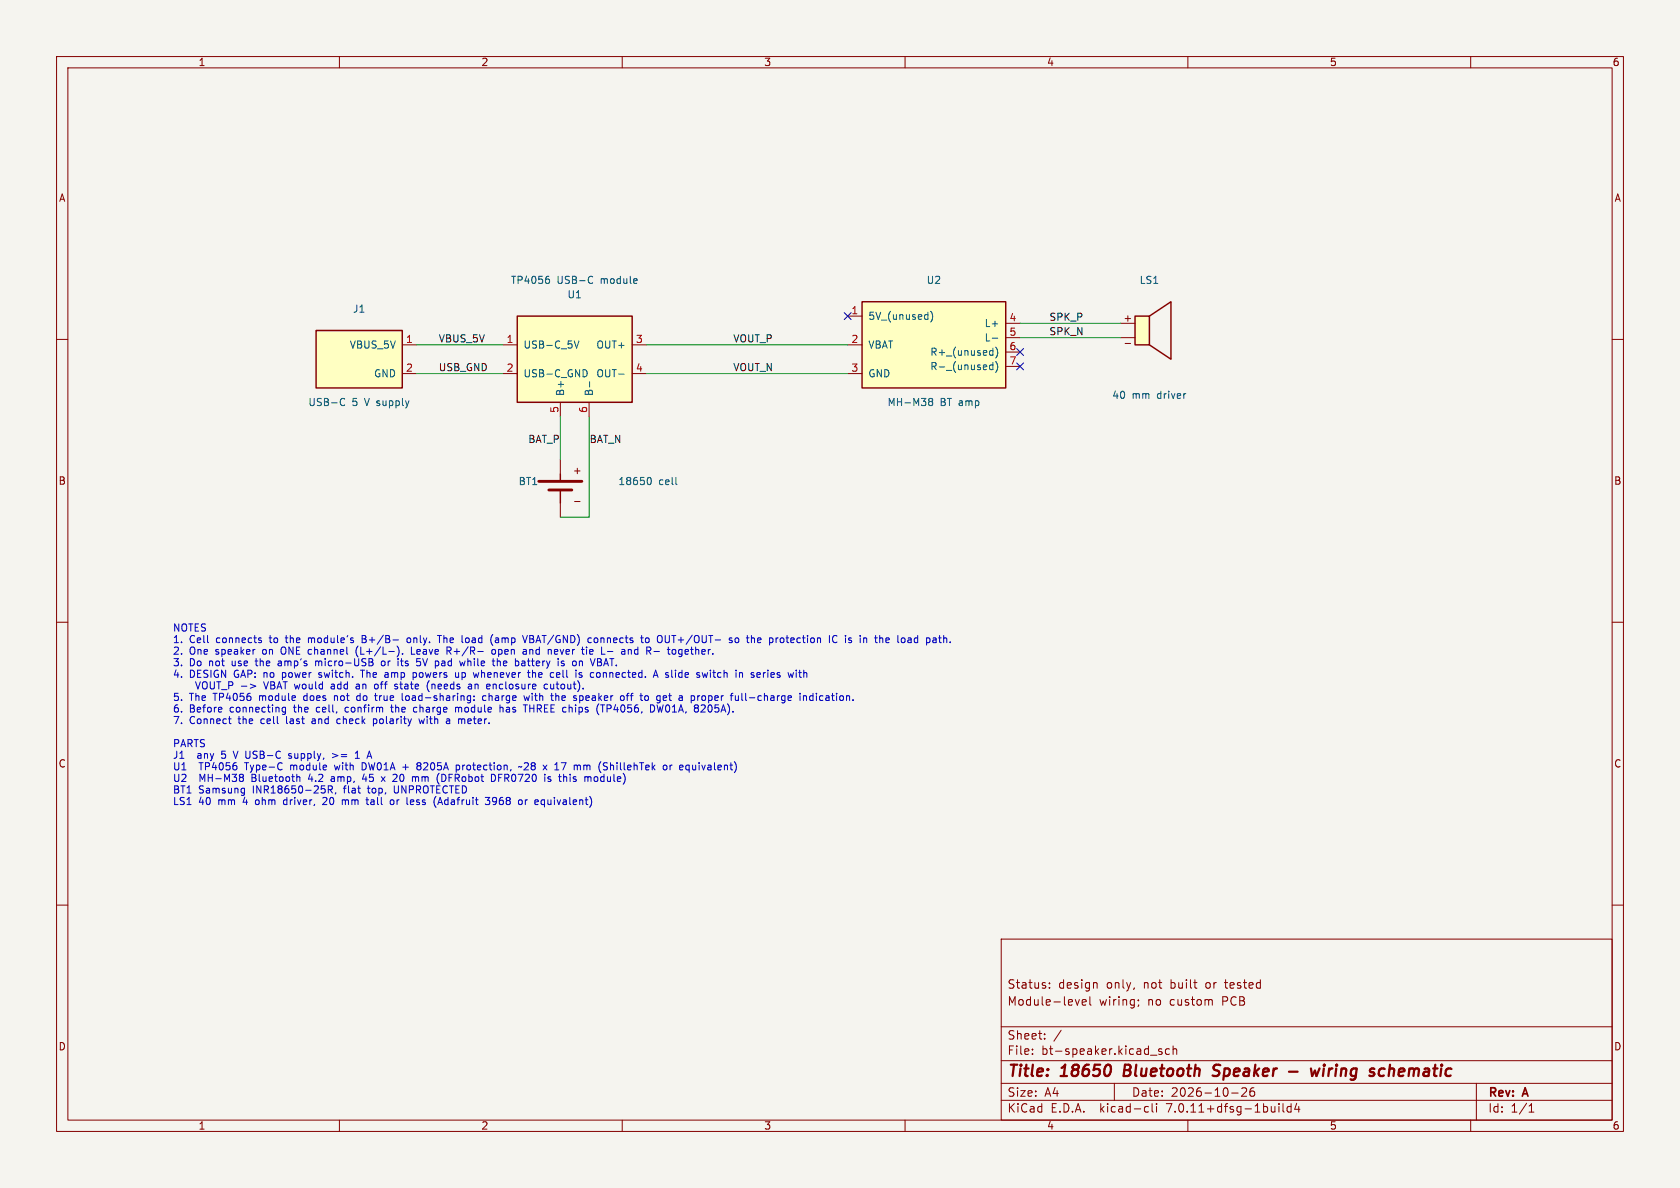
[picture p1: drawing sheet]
<svg xmlns="http://www.w3.org/2000/svg" width="297mm" height="210mm" viewBox="0 0 297 210" stroke-linecap="round" stroke-linejoin="round" font-family="sans-serif">
<path d="M0 0h297v210h-297z" fill="#f5f4ef" stroke="#f5f4ef" stroke-width=".18"/>
<g fill="none" stroke="#840000" stroke-width=".18">
<path d="M10 10h277v190h-277zM12 12h273v186h-273zM60 10v2M110 10v2M160 10v2M210 10v2M260 10v2M10 60h2M149.9 55.9h2.5M177.8 57.2h2.5M177.8 59.7h2.5M198.1 57.2h2.6"/>
<path d="M198.1 59.7h2.6M285 60h2M71.1 61h2.6M71.1 66h2.6M88.9 61h2.5M88.9 66h2.5M99.1 71.1v2.6M104.1 71.1v2.6M111.8 61h2.5M111.8 66h2.5M149.9 61h2.5M149.9 66h2.5"/>
<path d="M177.8 62.2h2.5M177.8 64.8h2.5M198.9 60.7h1M99.1 81.3v2.5M99.1 88.9v2.5M101.6 88.7h.9M10 110h2M285 110h2M10 160h2M285 160h2M177 166h108v32h-108zM185.5 174.6v.1"/>
<path d="M185.5 173.8v.1M190.1 176.7l.4 1 .3-1M191.3 177.2l.7-.1v-.3l-.5-.1-.2 .2 .1 .7h.6M192.7 176.2v1.3l.2 .2M193.7 173.7l.3 .2v.8M201.2 176.8v.1M201.3 177.6l-.1 .3M214.2 176.8l.1 .9M60 198v2M110 198v2M160 198v2M177 194.5h108"/>
<path d="M177 191.5h108M177 187.5h108M177 181.5h108M182.5 186.3v.1M182.5 185.5v.1M184.7 183.6v.1M184.7 182.8v.1M187.6 182.1l-1.3 2M197 191.5v3M202.6 195.6l.4 .1M203 196.5l-.4 .1M203.4 186.5h1.1"/>
<path d="M203.7 195.1v1.3l.2 .2M204.5 195.1v.1M204.5 195.6v1M205.4 185.5l-.4-.1-.2 .2 .1 .2 .5 .2v.3h-.6M206.7 185.5l-.4-.1-.3 .3v.4l.2 .2h.5M207.4 185.5l.2-.1 .4 .1v.9M207.4 184.9v1.5M210 198v2M217.7 193.2h1.2M220.3 192.4v.5l-.8 .9h.9M221.2 192.4a1.17 1.17 0 0 0-.1 1.3h.6l.1-.5-.3-.3h-.3l-.2 .3M226.1 195.1v.1"/>
<path d="M226.1 195.6v1M226.8 195.1v1.3l.2 .2M228.2 195.7l-.4-.1-.3 .3v.4l.2 .2h.5M228.2 195.1v1.5M229.2 195l-.3 1.1h.9M229.6 195.6v1M260 198v2M261 191.5v6.5M270.3 196.6h.9M270.3 195.5l.4-.4v1.5"/>
</g>
<path d="M198.9 188.2l-.3 2h.8M215.4 190a.85 .85 0 0 1-1 .1M215.5 188.2l-.7 .1a.46 .46 0 0 0-.3 .5 .46 .46 0 0 0 .4 .4l.5 .2M227.9 189.4h1.5M231.8 188.9l.2 1.3 .5-.9 .2 .9 .6-1.3M234 188.9l-.1 1.3M234.1 188.2v.2M234.1 188.2l-.1 .1 .1 .1M234.1 188.2l.1 .1-.1 .1M244.2 188.9l.6 .1M244.6 190.1l-.5 .1" fill="none" stroke="#840000" stroke-width=".4"/>
<g fill="#ffffc2" stroke="#ffffc2" stroke-width=".18">
<path d="M200.7 55.9h2.5v5.1h-2.5z"/>
<path d="M91.4 55.9h20.4v15.2h-20.4z"/>
<path d="M55.9 58.4h15.2v10.2h-15.2z"/>
<path d="M152.4 53.3h25.4v15.3h-25.4z"/>
</g>
<path d="M55.9 58.4h15.2v10.2h-15.2zM91.4 55.9h20.4v15.2h-20.4zM152.4 53.3h25.4v15.3h-25.4zM200.7 55.9h2.5v5.1h-2.5zM203.2 55.9l3.8-2.6v10.2l-3.8-2.5M99.1 83.8v1.3M99.1 86.6v2.3" fill="none" stroke="#840000" stroke-width=".25"/>
<g fill="none" stroke="#006464" stroke-width=".18">
<path d="M96.8 48.8h.2M96.9 49.3l.3 .3v.3l-.3 .2M104.4 48.8l.4 .2M104.8 50l-.4 .1M164.5 55a1.46 1.46 0 0 1 0 1.9M175.4 59.8h1M60.4 70.5l.3-.1 .2 .2M60.9 71.6l-.2 .1-.3-.1M101.5 60.3l.4 1.2 .5-1.2M103.4 65.3a.68 .68 0 0 1 .4 .7 .68 .68 0 0 1-.4 .6M104.2 67.5v.9M109.4 66.1h.9"/>
<path d="M164.4 71l-.2 .2v.4l.2 .1 .4-.1 .1-.1v-.3l-.3-.2M164.4 71l-.2-.3 .2-.3h.2l.3 .3-.3 .3M164.4 71h.2M175.1 62.7h.4M175.1 62h.4M175.5 61.5v1.3M175.5 64.1v1.2M175.5 64.6l-.3-.1-.3 .2 .2 .6h.4M176 61.4a1.46 1.46 0 0 1 0 1.9M176 63.9a1.46 1.46 0 0 1 0 1.9M114.6 84.5l.1-.1a.68 .68 0 0 1 .5 .6 .68 .68 0 0 1-.5 .7l-.1-.1M119.6 85.6l.1 .1"/>
</g>
<path d="M95.2 85.1h7.7M97 86.6h4.1" fill="none" stroke="#840000" stroke-width=".51"/>
<g fill="none" stroke="#0000c2" stroke-width=".18">
<path d="M45.9 113.2h.3v.2l-.1 .2h-.3M45.9 112.8h.3M49.3 116.8l-.1 .1M49.3 117.2l-.2 .2 .2 .3M54.5 112.8v.8M54.7 112.8l-.2 .1M55.8 116.8v.9M56.2 116.8l-.4 .2M56.3 119.7h.2M56.5 118.9l-.2 .2 .2 .2M63.3 114.2a1.46 1.46 0 0 0 0 1.9M64 112.9h.4"/>
<path d="M64.1 118.5v1.2M64.4 112.3h-.4v1.3h.5M65.7 117l.3 .3-.1 .3-.7 .1M67.5 117v.6l.2 .1 .3-.1M68.2 118.9l.4 .1M68.6 119.7h-.4M68.6 119.2l-.4 .1M69.5 113.1h.9M70.2 114.2a1.46 1.46 0 0 1 0 1.9M70.4 116.4v.1M70.8 116.8h.5M71 116.4v1.1l.2 .2"/>
<path d="M71.2 115.5v.2M72.5 112.8h-.3l-.3 .2 .1 .5 .2 .1 .3-.1M72.7 114.4v1.3h.6M73 119l.4-.1 .2 .2-.1 .6h-.5M73.8 116.9h.3l.3 .3-.1 .4-.5 .1M77.3 112.3h.8M77.7 112.3v1.3M78.1 117.3v.3M79.3 115l.4 .7M79.7 114.6l-.1 .4h-.6M80.5 118.9l.1 .8h.3l.2-.1M81.1 118.9v.8"/>
<path d="M82.2 116.8l-.2 .9M82.3 113.4l.1 .1 .3 .1M82.7 112.8h-.3l-.1 .2M84.6 118.9l-.2 .8M86.9 113.8l.2 .3M87.1 114.9l.3-.1 .2 .2v.4l-.2 .3-.3-.1-.2-.2zM87.1 112.2l-.2 .2M87.9 116.4v1.3M88 112.8h-.4M88 113.1h-.3l-.2 .2 .1 .2 .4 .1M88.5 117v.7M92.2 117.5l.2 .2 .4-.1"/>
<path d="M92.8 117v.7M92.8 117.2h-.4l-.2 .2M92.9 114.8l.2 .2v.7M93.1 115.6l-.5 .1M93.1 115.1l-.5 .1M93.2 112.3l-.4 1.3M93.6 119.7h.1M93.7 112.9h.4M94.1 112.3h-.4v1.3h.4M94.1 118.5v1.2M98 115l.1 .6 .3 .1M98.4 119.1v.6h.5"/>
<path d="M98.6 115.1l-.6 .1M99 119.2l-.6 .1M99.3 116.9h.4M99.3 117.2l.5 .3-.1 .1-.4 .1M102.4 119h.4M102.4 119.3l.5 .2-.1 .2h-.3M102.9 116.9l.1 .8M103 114.4v1.1M104.2 115v.5l.2 .2M104.4 116.4l.4 1.3 .4-1.3M104.4 112.8h.1M104.5 113.5l-.1 .1"/>
<path d="M104.8 115.1l-.6 .1M105.6 112.8h-.3l-.3 .2 .1 .5 .2 .1 .3-.1M105.6 116.4v1.3M105.9 118.9l.2 .2v.4l-.2 .2M107.1 116.4l-.4 1.3M107.4 115.2h1M111.1 114.9l.2-.1 .3 .1v.8M111.1 114.8v.9M113.3 112.8h.4M113.6 113.6h.1M114.2 112.9l.1-.1 .4 .1 .1 .5-.2 .1-.3 .1-.1-.1zM115.6 115.2h1"/>
<path d="M115.6 119.4h.6M115.9 118.5l.4 1.2M117.7 113.5l.1 .1 .4-.1M117.7 119.7h.1M117.7 119v.3M119.4 114.9l.1 .1-.1 .6M120 116h.4M120.4 114.8l-.3 .1-.1 .1v.5l.4 .2M125.1 118.9l-.2 .8-.3-.6M125.6 118.5v.1M125.6 118.9v.8M129.4 112.8h-.3l-.2 .1 .1 .2 .4 .1v.3h-.5"/>
<path d="M130 112.9l.2-.1 .3 .1 .1 .5-.1 .1-.3 .1-.2-.1zM132.1 112.3v1.1M132.8 119.7h.1M132.8 112.3v1.3M133 118.9l-.2 .2 .2 .2M134 113.5h.5M134 112.8h.5M134.5 113.1l-.6 .1M135.2 118.9h.1M135.7 118.5v.1M137.9 113.4l.3 .2 .3-.1 .1-.1M137.9 113l.3-.2h.3l.1 .2"/>
<path d="M141.2 118.9h.5M141.6 119.7h.1M142.1 119l.2-.1 .3 .1v.7M142.1 118.5v1.2M147.3 113.4l.3 .2 .4-.1M148 112.5l-.4-.2-.3 .2M149.5 112.3v.2M154.6 112.8h.5M154.8 112.3v1.1l.3 .2M161.6 113.4l.3 .2 .3-.1M162.2 112.8h-.3l-.3 .2M162.2 112.3v1.3"/>
<path d="M166.8 112.9l.2-.1h.3l.1 .8M166.8 112.3v1.3M34.6 120.5l.4 1.3M39.2 125.1v.2l-.6 .2M40.6 127.9h.3M41.2 132.8l.4 1.3M42.6 136.9h.2l.2 .2M42.6 137.4h.2M42.8 137.4l.2 .1v.4l-.2 .2h-.2M42.9 139.3l.3 .1M43 137.2l-.2 .2M43.2 139.3v1.1l-.2 .2"/>
<path d="M46.6 120.5l.4 1.3M50.5 125v1.1l-.3 .2-.3-.1M50.5 125.1l-.4-.1-.2 .3 .1 .5h.5M51 134l.4 .1M51.4 133.2l-.4 .2 .1 .2h.3M52.7 137.3l.3 .2v.6M55.3 127.1h-.1M55.3 127.4l-.2 .2 .2 .3M58.3 139.6l.5 .6M58.6 121h.5v.8M58.6 139l-.6-.1v1.3M58.6 139.5l-.6 .1"/>
<path d="M58.7 137.7l-.2 .1 .2 .3M58.7 137.3l-.1 .1M58.8 133.2l.9 .4-.9 .3M59.1 123v.8M59.1 121.2l-.4 .1-.2 .2 .2 .3 .4-.1M59.1 135.3l.3 .8M59.3 123l-.2 .1M59.7 127.1l-.2 .6 .2 .2h.3M59.8 127.1h.2M61.2 125l-.2 .3v.3l.2 .3M62.8 134.1h.7M62.8 133.1l.4-.3v1.3"/>
<path d="M63.1 120.9l.4 .1v.8M63.5 123h-.3l-.1 .2v.5l.4 .1M63.5 121.7l-.4 .1M63.5 121.2l-.4 .1M64 134.8v1.3l.5-.1M64.4 136.8l-.3 .9h.8M65 133.7h.6M65.3 132.8l.4 1.3M66 127.1h.4l.2 .1M66 127.1v1.2M66.2 123h.5M66.4 123.8h.3"/>
<path d="M66.6 127.8l-.2 .1h-.4M67.2 120.9h.5M67.4 137.3l.7 .8M68.1 137.3l-.7 .8M69 125h.5M69.2 124.6v1.1l.3 .2M69.7 138.9v1l.2 .3M70.2 137.2l-.8 .9h.8M70.9 120.5v1.1l.3 .2M71.1 122.6v1l.2 .2M71.2 135.6h1M71.8 123l-.1 .2 .1 .6"/>
<path d="M73.1 137.3l.4 .2M73.2 125.1v.7l.1 .1 .4-.1M73.5 137.5v.6M73.8 134.9l.1-.1 .4 .1 .1 .2-.2 .3M73.8 135.3l.1 .1M73.9 137.4l-.3-.1-.1 .2M73.9 135.4h.3M73.9 135.4h-.1M74.1 127.1l.2 .8 .2-.6 .3 .6 .2-.8M74.2 135.4l.2 .2v.4l-.2 .1-.4-.1M76.4 120.9v.9M76.9 121.1v.7"/>
<path d="M78.1 136.9v1.2h.3M79 127.9h.5M79.5 127.3v.6M79.5 127.4l-.5 .1M80.5 125v.9M80.7 135.3h.3l.3 .2-.2 .5h-.4M81.1 125.2v.7M81.8 127.1l.4 .2v.6M83.2 123.8h-.4M83.2 123v1l-.2 .3M83.8 123.7v.1M83.8 123v.2"/>
<path d="M84 120.9v.9M84.5 121v.1M85.9 123h-.3l-.3 .2 .1 .6h.5M87.4 120.9l.3 .2v.7M87.6 137.4l-.1 .6-.6 .1M88.2 136.9v1.2M88.4 124.6v1.3M88.9 125.2v.7M92.3 135.5l-.6 .1M92.5 124.6h.7M92.6 123l.3 .8 .2-.6 .3 .6 .2-.8M93.2 134.8l-.5 .1"/>
<path d="M93.4 135.4l-.8 .7h.8M93.7 124.6v1.3M93.7 125.2h.7M96.7 120.9l.1 .1M96.8 121.7l-.1 .1M97.3 120.9l.1 .8 .3 .1 .2-.1M97.3 137.4l-.3-.1-.1 .2v.2l.4 .1v.3h-.4M97.9 120.9v.9M98.3 122.6v1.2M98.3 120.9h.5M98.3 135l.1-.2v1.3M98.4 123l-.1 .1"/>
<path d="M99.2 134.8h.9l-.6 1.3M100.1 137.4l.1 .7M102.5 123.8h.5M102.5 123v1.3M103.2 135.3v.8M103.3 135.3l-.1 .1M104.4 137.4l.1 .7M105.4 137.3l-.3 .1-.1 .1 .1 .5 .3 .1M106.2 134.6l-.2 .4M106.5 124.6v1.3M107.1 135.5l.3 .2-.3 .4M107.4 134.9l-.5-.1-.2 .1"/>
<path d="M110.7 123h.5M111.2 122.6l-.3 .1v1.1M114.5 123l.1 .2-.1 .6M115 124.6h.3M115.6 124.8a.66 .66 0 0 1 .1 .7 .66 .66 0 0 1-.7 .4M116.2 124.6l.3 1.3 .2-.9 .2 .9M117.7 123l.1 .3-.6 .1M117.7 135.3l.2 .2v.4l-.2 .2M117.8 123.8h-.1M118.2 123h.5M118.5 135.3v.8M118.8 135.3l-.3 .2"/>
<path d="M122.2 123.8h.4M122.2 123v1.3M122.4 135.3v.6l.2 .2M122.6 123h-.4M124.3 123h.3l.1 .2M124.4 124.6l.3 .2-.1 .3-.7 .8h.8M124.7 123.6l-.1 .2h-.3M129.6 122.6l-.3 .1M131.2 122.6v1l.1 .2M131.8 122.6v1l.2 .2M141.4 122.6v.1M141.4 123v.8"/>
<path d="M142 123.1l.2-.1h.3l.1 .8M142 123v.8M143.7 123h-.3l-.3 .2 .1 .6h.5M143.7 122.6v1.2M144.3 122.6v.1M144.3 123v.8M43.2 140.1l-.3 .1M50.2 141.4l-.1 .2 .1 .6M57.2 141h.4M57.7 141.5l-.7 .7h.8M59.4 140.1l-.2 .3M60.5 141.4v.8"/>
<path d="M60.5 141.5l.4-.1 .2 .2M64.7 141.4h.5M64.9 141v1.1M64.9 142.2h.3M69 141.5l.2-.1 .4 .1v.5l-.1 .2h-.3l-.2-.1zM71.9 141v1.1M72.6 142.2h.5M72.6 141.4h.5M73.2 141.7l-.6 .1M77.4 142.2l.4-1.2 .4 1.2M77.5 141.9h.6M85.8 141h.8l-.4 .4 .3 .2v.5l-.2 .1-.5-.1"/>
<path d="M87.2 142.2h.2M87.5 141h-.2l-.2 .2v.4l.4 .1M92.9 141.4v.8M93.2 141.4l-.3 .2M96.1 141.4h.2M96.3 141.4v1.3M96.3 142.2h-.2"/>
</g>
<path d="M180.3 59.7h17.8M180.3 57.2h17.8M73.7 61h15.2M73.7 66h15.2M99.1 73.7v7.6M104.1 73.7v17.7h-5M114.3 61h35.6M114.3 66h35.6" fill="none" stroke="#009600" stroke-width=".18"/>
<path d="M149.3 55.3l1.2 1.2M150.5 55.3l-1.2 1.2M179.7 61.6l1.2 1.2M179.7 64.2l1.2 1.2M180.9 61.6l-1.2 1.2M180.9 64.2l-1.2 1.2" fill="none" stroke="#000084" stroke-width=".18"/>
<g font-size="2.8" fill="#840000">
<text x="178" y="190.9">Title:</text>
<text x="187.7" y="190.9">18650</text>
<text x="199.5" y="190.9">Bluetooth</text>
<text x="216.1" y="190.9">Speaker</text>
<text x="235.1" y="190.9">wiring</text>
<text x="246.2" y="190.9">schematic</text>
</g>
<g font-size="2.1" fill="#840000">
<text x="178" y="178">Module-level</text>
<text x="178" y="175">Status:</text>
<text x="187.1" y="175">design</text>
<text x="194.3" y="178">wiring;</text>
<text x="195.7" y="175">only,</text>
<text x="202.3" y="175">not</text>
<text x="203" y="178">no</text>
<text x="207" y="178">custom</text>
<text x="207.2" y="175">built</text>
<text x="213.6" y="175">or</text>
<text x="216.3" y="178">PCB</text>
<text x="217.2" y="175">tested</text>
<text x="178" y="184">Sheet:</text>
<text x="178" y="186.7">File:</text>
<text x="184.1" y="186.7">bt-speaker.kicad_sch</text>
<text x="178" y="196.9">KiCad</text>
<text x="178" y="194.1">Size:</text>
<text x="184.7" y="194.1">A4</text>
<text x="185.7" y="196.9">E.D.A.</text>
<text x="194.6" y="196.9">kicad-cli</text>
<text x="200" y="194.1">Date:</text>
<text x="206.5" y="196.9">7.0.11+dfsg-1build4</text>
<text x="207" y="194.1">2026-10-26</text>
<text x="263" y="194.3">Rev:</text>
<text x="263" y="196.9">Id:</text>
<text x="267.1" y="196.9">1/1</text>
<text x="269.4" y="194.3">A</text>
</g>
<g font-size="1.8" fill="#840000">
<text x="35" y="11.9">1</text>
<text x="85" y="11.9">2</text>
<text x="135" y="11.9">3</text>
<text x="185" y="11.9">4</text>
<text x="235" y="11.9">5</text>
<text x="285" y="11.9">6</text>
<text x="10.3" y="35.9">A</text>
<text x="285.3" y="35.9">A</text>
<text x="198.5" y="57.1">+</text>
<text x="10.3" y="85.9">B</text>
<text x="101.2" y="84">+</text>
<text x="285.3" y="85.9">B</text>
<text x="10.3" y="135.9">C</text>
<text x="285.3" y="135.9">C</text>
<text x="10.3" y="185.9">D</text>
<text x="285.3" y="185.9">D</text>
<text x="35" y="199.9">1</text>
<text x="85" y="199.9">2</text>
<text x="135" y="199.9">3</text>
<text x="185" y="199.9">4</text>
<text x="235" y="199.9">5</text>
<text x="285" y="199.9">6</text>
</g>
<g font-size="1.8" fill="#006464">
<text x="90.2" y="50.4">TP4056</text>
<text x="98.5" y="50.4">USB-C</text>
<text x="100.2" y="52.9">U1</text>
<text x="106.3" y="50.4">module</text>
<text x="163.7" y="50.4">U2</text>
<text x="201.4" y="50.4">LS1</text>
<text x="62.3" y="55.5">J1</text>
<text x="153.4" y="56.7">5V_(unused)</text>
<text x="174" y="58">L+</text>
<text x="61.7" y="61.8">VBUS_5V</text>
<text x="92.5" y="61.8">USB-C_5V</text>
<text x="105.3" y="61.8">OUT+</text>
<text x="153.4" y="61.8">VBAT</text>
<text x="164.4" y="63.1">R+_(unused)</text>
<text x="164.4" y="65.6">R-_(unused)</text>
<text x="174" y="60.6">L-</text>
<text x="54.4" y="72">USB-C</text>
<text x="62.2" y="72">5</text>
<text x="64.6" y="72">V supply</text>
<text x="66" y="66.9">GND</text>
<text x="92.5" y="66.9">USB-C_GND</text>
<text x="99.9" y="70.1" transform="rotate(-90 99.9 70.1)">B+</text>
<text x="105" y="70.1" transform="rotate(-90 105 70.1)">B-</text>
<text x="105.3" y="66.9">OUT-</text>
<text x="153.4" y="66.9">GND</text>
<text x="156.8" y="72">MH-M38</text>
<text x="166.2" y="72">BT amp</text>
<text x="196.5" y="70.7">40</text>
<text x="200.1" y="70.7">mm</text>
<text x="204.7" y="70.7">driver</text>
<text x="91.6" y="86">BT1</text>
<text x="109.2" y="86">18650</text>
<text x="116.4" y="86">cell</text>
</g>
<g font-size="1.8" fill="#a90000">
<text x="150.4" y="55.6">1</text>
<text x="178.4" y="56.9">4</text>
<text x="178.4" y="59.4">5</text>
<text x="71.7" y="60.7">1</text>
<text x="71.7" y="65.8">2</text>
<text x="89.5" y="60.7">1</text>
<text x="89.5" y="65.8">2</text>
<text x="112.3" y="60.7">3</text>
<text x="112.3" y="65.8">4</text>
<text x="150.4" y="60.7">2</text>
<text x="150.4" y="65.8">3</text>
<text x="178.4" y="62">6</text>
<text x="178.4" y="64.5">7</text>
<text x="98.8" y="73.1" transform="rotate(-90 98.8 73.1)">5</text>
<text x="103.9" y="73.1" transform="rotate(-90 103.9 73.1)">6</text>
</g>
<g font-size="1.8" fill="#0f0f0f">
<text x="185.4" y="56.8">SPK_P</text>
<text x="185.4" y="59.3">SPK_N</text>
<text x="77.5" y="65.7">USB_GND</text>
<text x="77.5" y="60.6">VBUS_5V</text>
<text x="129.5" y="65.7">VOUT_N</text>
<text x="129.5" y="60.6">VOUT_P</text>
<text x="93.3" y="78.4">BAT_P</text>
<text x="104.1" y="78.4">BAT_N</text>
</g>
<g font-size="1.8" fill="#0000c2">
<text x="30.5" y="112">NOTES</text>
<text x="30.5" y="114">1.</text>
<text x="30.5" y="116.1">2.</text>
<text x="30.5" y="118.1">3.</text>
<text x="33.5" y="114">Cell</text>
<text x="33.5" y="116.1">One</text>
<text x="33.5" y="118.1">Do</text>
<text x="37.1" y="118.1">not</text>
<text x="38.2" y="116.1">speaker</text>
<text x="38.3" y="114">connects</text>
<text x="41.2" y="118.1">use</text>
<text x="45.7" y="118.1">the</text>
<text x="46.7" y="116.1">on</text>
<text x="48" y="114">to</text>
<text x="49.8" y="118.1">amp's</text>
<text x="50.2" y="116.1">ONE channel</text>
<text x="51" y="114">the</text>
<text x="55.1" y="114">module's</text>
<text x="56.6" y="118.1">micro-USB</text>
<text x="63.8" y="116.1">(L+/L-).</text>
<text x="64.8" y="114">B+/B-</text>
<text x="68.5" y="118.1">or</text>
<text x="71.6" y="118.1">its</text>
<text x="73" y="114">only.</text>
<text x="73.8" y="116.1">Leave</text>
<text x="75.1" y="118.1">5V</text>
<text x="78.6" y="118.1">pad</text>
<text x="78.7" y="114">The</text>
<text x="80.2" y="116.1">R+/R-</text>
<text x="83.1" y="114">load</text>
<text x="83.2" y="118.1">while</text>
<text x="88.4" y="114">(amp</text>
<text x="88.4" y="116.1">open</text>
<text x="89.2" y="118.1">the</text>
<text x="93.4" y="118.1">battery</text>
<text x="94.1" y="116.1">and</text>
<text x="94.4" y="114">VBAT/GND)</text>
<text x="98.8" y="116.1">never</text>
<text x="101.1" y="118.1">is</text>
<text x="103.9" y="118.1">on</text>
<text x="105" y="116.1">tie</text>
<text x="106" y="114">connects</text>
<text x="107.4" y="118.1">VBAT.</text>
<text x="108.6" y="116.1">L-</text>
<text x="112.4" y="116.1">and</text>
<text x="115.7" y="114">to</text>
<text x="117" y="116.1">R-</text>
<text x="118.7" y="114">OUT+/OUT-</text>
<text x="121" y="116.1">together.</text>
<text x="131.6" y="114">so</text>
<text x="135" y="114">the</text>
<text x="139.1" y="114">protection</text>
<text x="149.9" y="114">IC</text>
<text x="152.9" y="114">is</text>
<text x="155.7" y="114">in</text>
<text x="158.7" y="114">the</text>
<text x="162.8" y="114">load</text>
<text x="168.1" y="114">path.</text>
<text x="30.5" y="120.1">4.</text>
<text x="30.5" y="124.2">5.</text>
<text x="33.5" y="120.1">DESIGN GAP: no</text>
<text x="33.5" y="124.2">The</text>
<text x="35.2" y="122.2">VOUT_P -&gt;</text>
<text x="37.8" y="124.2">TP4056</text>
<text x="46.1" y="124.2">module</text>
<text x="47.6" y="122.2">VBAT would</text>
<text x="50.3" y="120.1">power</text>
<text x="54.2" y="124.2">does</text>
<text x="57" y="120.1">switch.</text>
<text x="59.7" y="124.2">not</text>
<text x="59.8" y="122.2">add</text>
<text x="63.9" y="124.2">do</text>
<text x="64.4" y="122.2">an</text>
<text x="64.7" y="120.1">The</text>
<text x="67.4" y="124.2">true</text>
<text x="67.9" y="122.2">off</text>
<text x="69.1" y="120.1">amp</text>
<text x="71.7" y="122.2">state</text>
<text x="72.3" y="124.2">load-sharing:</text>
<text x="74.3" y="120.1">powers</text>
<text x="77.5" y="122.2">(needs</text>
<text x="82" y="120.1">up</text>
<text x="85.1" y="122.2">an</text>
<text x="85.4" y="120.1">whenever</text>
<text x="86.8" y="124.2">charge</text>
<text x="88.5" y="122.2">enclosure</text>
<text x="94.4" y="124.2">with</text>
<text x="95.2" y="120.1">the</text>
<text x="98.9" y="122.2">cutout).</text>
<text x="99.4" y="124.2">the</text>
<text x="99.4" y="120.1">cell</text>
<text x="103.5" y="124.2">speaker</text>
<text x="104.1" y="120.1">is</text>
<text x="106.9" y="120.1">connected.</text>
<text x="112" y="124.2">off</text>
<text x="115.8" y="124.2">to</text>
<text x="118.3" y="120.1">A slide</text>
<text x="118.8" y="124.2">get</text>
<text x="122.9" y="124.2">a</text>
<text x="125.3" y="124.2">proper</text>
<text x="126.3" y="120.1">switch</text>
<text x="132.5" y="124.2">full-charge</text>
<text x="133.4" y="120.1">in</text>
<text x="136.3" y="120.1">series</text>
<text x="144.9" y="124.2">indication.</text>
<text x="30.5" y="126.3">6.</text>
<text x="30.5" y="128.3">7.</text>
<text x="33.5" y="126.3">Before</text>
<text x="33.5" y="128.3">Connect</text>
<text x="40.7" y="126.3">connecting</text>
<text x="42.3" y="128.3">the</text>
<text x="46.4" y="128.3">cell</text>
<text x="51.1" y="128.3">last</text>
<text x="52.3" y="126.3">the</text>
<text x="55.8" y="128.3">and</text>
<text x="56.4" y="126.3">cell,</text>
<text x="60.4" y="128.3">check</text>
<text x="61.7" y="126.3">confirm</text>
<text x="67" y="128.3">polarity</text>
<text x="70" y="126.3">the</text>
<text x="74.2" y="126.3">charge</text>
<text x="75.4" y="128.3">with</text>
<text x="80.4" y="128.3">a</text>
<text x="81.8" y="126.3">module</text>
<text x="82.7" y="128.3">meter.</text>
<text x="89.8" y="126.3">has</text>
<text x="94.3" y="126.3">THREE chips</text>
<text x="107.5" y="126.3">(TP4056,</text>
<text x="117.2" y="126.3">DW01A,</text>
<text x="125.2" y="126.3">8205A).</text>
<text x="30.5" y="132.4">PARTS</text>
<text x="30.5" y="134.5">J1</text>
<text x="30.5" y="136.5">U1</text>
<text x="35" y="134.5">any</text>
<text x="35.4" y="136.5">TP4056</text>
<text x="39.4" y="134.5">5</text>
<text x="41.8" y="134.5">V USB-C</text>
<text x="43.6" y="136.5">Type-C</text>
<text x="51.8" y="136.5">module</text>
<text x="51.9" y="134.5">supply,</text>
<text x="59.8" y="134.5">&gt;=</text>
<text x="59.9" y="136.5">with</text>
<text x="64.1" y="134.5">1</text>
<text x="64.8" y="136.5">DW01A</text>
<text x="72.2" y="136.5">+</text>
<text x="75" y="136.5">8205A</text>
<text x="82.1" y="136.5">protection,</text>
<text x="93.5" y="136.5">~28</text>
<text x="98" y="136.5">x</text>
<text x="100.2" y="136.5">17</text>
<text x="103.8" y="136.5">mm</text>
<text x="108.3" y="136.5">(ShillehTek</text>
<text x="119.9" y="136.5">or</text>
<text x="123.1" y="136.5">equivalent)</text>
<text x="30.5" y="138.5">U2</text>
<text x="30.5" y="140.6">BT1</text>
<text x="30.5" y="142.6">LS1</text>
<text x="35.1" y="140.6">Samsung</text>
<text x="35.1" y="142.6">40</text>
<text x="35.4" y="138.5">MH-M38</text>
<text x="38.7" y="142.6">mm</text>
<text x="43.2" y="142.6">4</text>
<text x="44.8" y="138.5">Bluetooth</text>
<text x="44.8" y="140.6">INR18650-25R,</text>
<text x="45.6" y="142.6">ohm</text>
<text x="50.8" y="142.6">driver,</text>
<text x="55" y="138.5">4.2</text>
<text x="57.9" y="142.6">20</text>
<text x="59.2" y="138.5">amp,</text>
<text x="61.1" y="140.6">flat</text>
<text x="61.5" y="142.6">mm</text>
<text x="65" y="138.5">45</text>
<text x="65.5" y="140.6">top,</text>
<text x="66.1" y="142.6">tall</text>
<text x="70.3" y="140.6">UNPROTECTED</text>
<text x="70.5" y="142.6">or</text>
<text x="70.7" y="138.5">20</text>
<text x="73.6" y="142.6">less</text>
<text x="74.3" y="138.5">mm</text>
<text x="78.6" y="142.6">(Adafruit</text>
<text x="78.9" y="138.5">(DFRobot</text>
<text x="88" y="142.6">3968</text>
<text x="88.7" y="138.5">DFR0720</text>
<text x="94" y="142.6">or</text>
<text x="97.1" y="142.6">equivalent)</text>
<text x="98.4" y="138.5">is</text>
<text x="101.2" y="138.5">this</text>
<text x="105.8" y="138.5">module)</text>
</g>
</svg>
